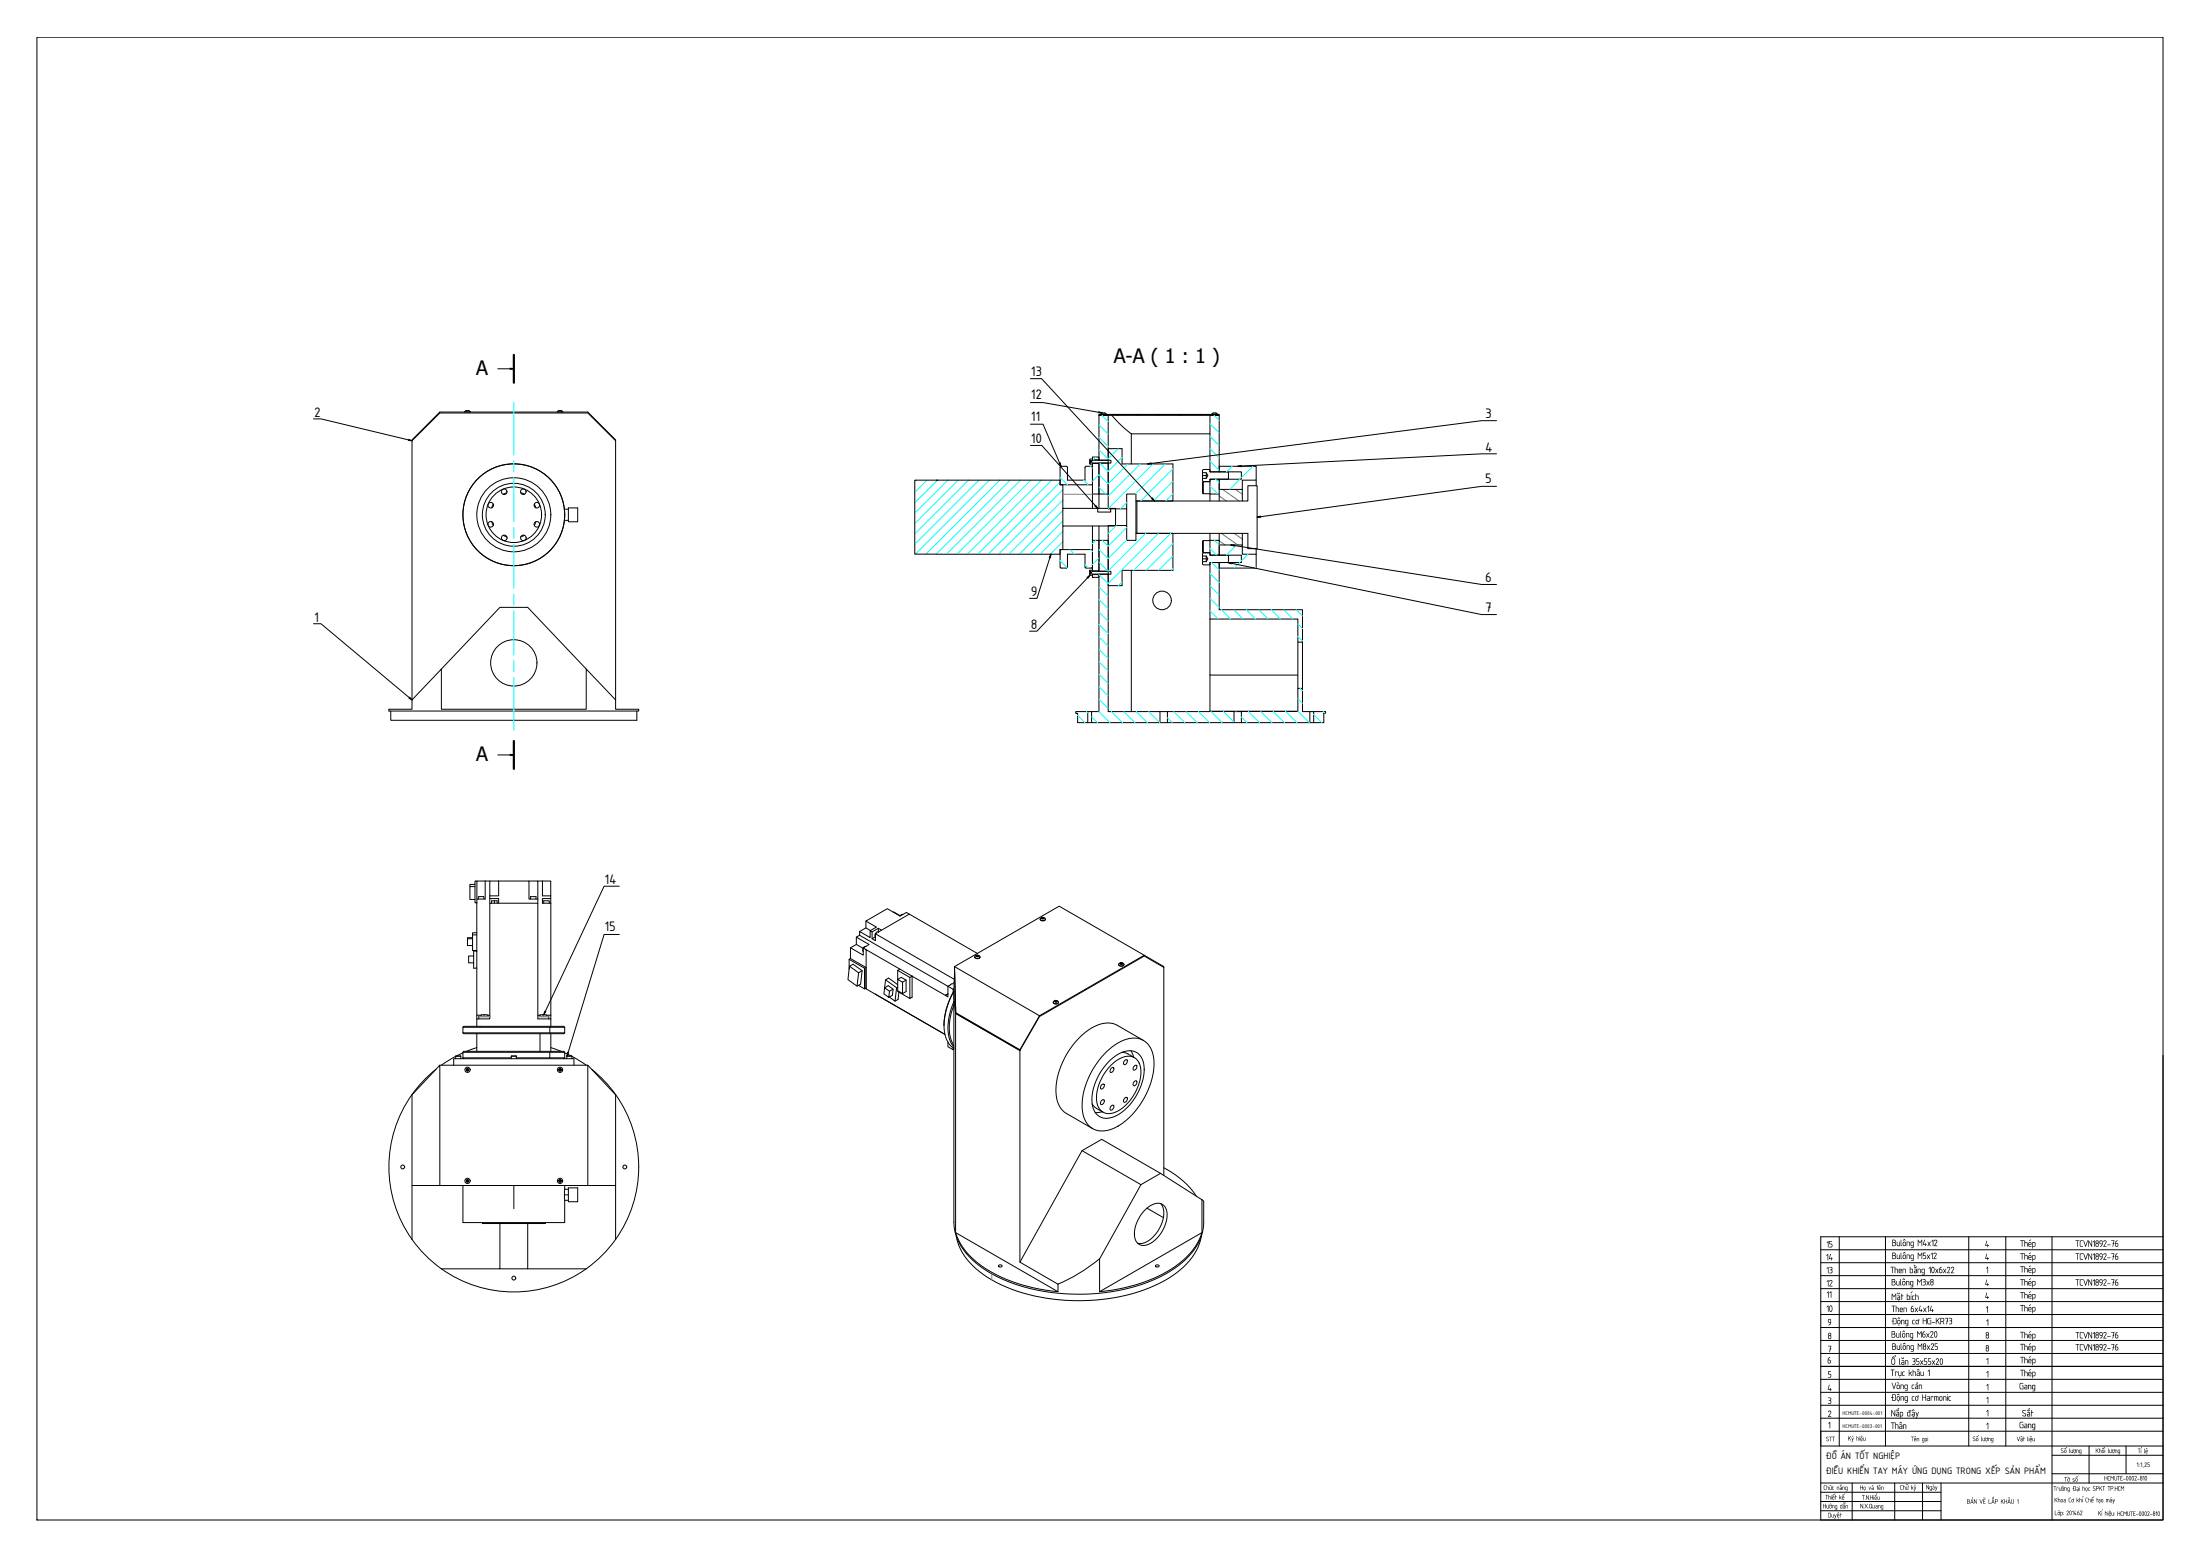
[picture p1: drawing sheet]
<svg xmlns="http://www.w3.org/2000/svg" width="1189mm" height="841mm" viewBox="0 0 1189 841" stroke-linecap="round" stroke-linejoin="round" font-family="sans-serif">
<g fill="none" stroke="#000" stroke-width=".54">
<path d="M20 20h1149v801h-1149zM269 199h9M276 199h2l-2 1M557 205h6l61 66M557 217h7l32 6M169 226h4l50 12M221 237l2 1h-2M223 238l15-15h80l15 15M223 238v140l-50-41h-4M251 222a1.9 1.9 0 0 1 3 0M251 222h3M251 222v1"/>
<path d="M254 222v1M301 222a1.9 1.9 0 0 1 3 0M301 222h3M301 222v1M304 222v1M333 238v140M557 229h7l9 23M594 222l2 1h-2M809 227h-8l-181 24M557 241h6l30 34v2h7v-2M573 250v2l-1-2M622 250l-2 1h2"/>
<path d="M671 251l-2 1h2M809 245l-140 7M267 272l-1 2M274 266l-2 1M281 266l2 1M289 272l1 2M305 275h2M307 274h5v8h-5zM574 275v9M592 273l1 2-1-2M623 269l1 2-2-2M681 279h-2h2"/>
<path d="M809 263h-8l-122 16M266 282l1 2M272 289l2 1M283 289l-2 1M290 282l-1 2M305 281h2M568 299l-8 24h-4M665 294l136 22h8M667 294h-2l2 1M567 301l1-2v2M587 312l2-1-1 1M589 311l-29 30h-4"/>
<path d="M664 304l137 28h8M666 304h-2l1 1M221 377l2 1-2-1M239 361l31-33h15l32 33M210 383h13v-5l16-17v22h78v-22l16 17v5h12v1h-135zM211 384v5h133v-5M269 408h9M276 407l2 1h-2M257 479h-3v7h3M257 478h-3v1M258 476h-1v12h1M262 476v10h-4v28"/>
<path d="M262 476h-4v10M262 476h3M269 476v8h-4M269 476h17v10h5M269 476h-4v8M286 476h5v10M291 476h2M293 476h5v8M293 476v8h5M335 479h-9l-32 69M259 486v-2h3v2M265 485h4v3"/>
<path d="M265 484v4M266 488v-1h1v1M267 487h2v1M287 486v-2h3v2M291 486v2M294 488v-1h3v1M298 484v1h-5v3h5M298 485v65M468 498v3M483 493l3 2M488 494l-2 1M491 494l-1-1-4 2-7-4-11 7 6 3-4 2"/>
<path d="M562 496a1.5 1.5 0 0 0 2 1 1.5 1.5 0 0 0 1-1M562 496h1a1.1 1.1 0 0 1 2 0 1.1 1.1 0 0 1 0 1 1.1 1.1 0 0 1-2 0h-1zM563 496h1zM563 496h.1M563 496h1h-1M564 496h.1M255 505v8h3M255 507h-2v4h2M255 507h-2M256 514h2v9h-2zM256 516h-3v4h3M258 504h-3v1h3"/>
<path d="M335 505h-9l-20 65M459 518l8 5M460 518h-1v6M463 506v4l3 2M463 510l-3 2M465 505v-2l5 3v-3h1v4l2 1v-4v2l-2 1M466 514v-2v4l-6-4v6l8 5v11h-1v-11h1M468 511l-1 1M468 513l-2-1 4-2-7-4 2-1 47 28M470 503l-2-2-3 2M475 501v2l-2 1M476 502l-1-1-4 2"/>
<path d="M527 517a1.5 1.5 0 0 0 1 1 1.5 1.5 0 0 0 2-1M527 516h1a1.1 1.1 0 0 1 1 0 1.1 1.1 0 0 1 0 2 1.1 1.1 0 0 1-1 0zM528 516h1zM528 517h.1M528 516v1M528 516l1 1M528 515l-37-21-18 10 43 25M529 516v1M618 516l-46-27-56 33v25M258 523v25h2M459 522l-1 7 5 4 1-8M464 532l3 2"/>
<path d="M466 524l-2 1-5-3 2-1 5 3-1 8-2 1M468 534h.1M478 534l1-5 6 5-1 7-3-2M478 534l2-2 3 2-1 4-2 1M478 534l3 1-1 4-2-2zM479 529l1-1 5 4M483 534l-2 1M485 524l1-1 7 4-1 1v11h1v-12l19 11v-5M485 535l7 4M485 529l2-1 3 1v7l-2 1M485 529l3 2v6l-3-2zM485 524l7 4"/>
<path d="M485 524v5M485 533v1M486 536l-1 4-1 1M486 523l-18-10v21l43 25-38-22M490 529l-2 2M512 533l3 1v2M512 537l-1 1 1-1M514 532h-1M515 531h-1M515 535v125a32 32 0 0 0 17 25 103 103 0 0 0 78 11 59 59 0 0 0 37-23l2-4 1-6v-14v-1M515 535a33 33 0 0 0-3 27l1 2 2 2M515 535a38 38 0 0 0-5 19"/>
<path d="M515 534h.1M516 531l-4 2M516 522l46 27-11 18-35-20zM516 526v11v10M605 521a1.5 1.5 0 0 0 2 1M605 521l1-1a1.1 1.1 0 0 1 1 0 1.1 1.1 0 0 1 0 2 1.1 1.1 0 0 1-1 0l-1-1zM605 520l2 1zM606 521h.1M606 520v1M607 521v1M629 523l-11-7-56 33M250 558h55"/>
<path d="M250 555v3M250 555l1-1h54v1M250 558h1h54M250 555h47M258 554v-4h7v-62h26v62h7v4M258 548v2M258 558v10M260 548l-1 1v1M261 548h-1M261 548h1M262 548h1M263 548l2 1"/>
<path d="M263 548h2M265 549h.1M291 548h1M292 558v10M292 548l-1 1M293 548h-1M294 548h-1M294 548h4M294 548h.1M294 546v2l1-2M295 548l2 1v1M298 558v10"/>
<path d="M305 555h-8v3M305 555v3M515 543a25 25 0 0 0 0 22M515 541a25 25 0 0 0 0 25M516 547v119a42 42 0 0 0 24 24 98 98 0 0 0 32 8v-4M516 547l35 20 11-18 56-33 11 7v112M516 547l35 20M569 541a1.6 1.6 0 0 0 3 1M569 541l1-1a1.1 1.1 0 0 1 2 1 1.1 1.1 0 0 1 0 1 1.1 1.1 0 0 1-2 0h-1v-1M570 541h1zM570 541h.1M570 541h1"/>
<path d="M571 541h-1M571 541h.1M572 542h.1M236 578l-7 6-6 7M238 575v65h-15v-49zM238 575h80v65h-80M245 575v-3h65v3M246 571l3-1v2M246 571h3M246 571v1M246 571l-7 4M250 569l-3 1"/>
<path d="M250 568h55M250 568v3M250 568h1h54M250 571l1 1M250 571h26M252 577l1 1h-1zM258 566l-6 2M276 571h3M279 571l-3-1v2M279 571v1M279 571h26M297 568v3"/>
<path d="M298 566l5 2M302 577l1 1h-1zM305 569l4 1M305 568v3M305 571v1M306 571h3M306 570v2M306 570l3 1M307 568l-1 2 1-1M309 571l8 4M309 571v1M318 575l15 16v49h-15"/>
<path d="M320 578l7 6 6 7M512 563v2l3 2v-1M515 567h.1M551 567v115l21 12M551 567h.1M598 568a19 19 0 0 1 19-6 14 14 0 0 1 6 15 41 41 0 0 1-23 33 11 11 0 0 1-15-10 42 42 0 0 1 13-32zM600 573a12 12 0 0 1 15-4 17 17 0 0 1 1 19 24 24 0 0 1-18 16 9 9 0 0 1-8-11 32 32 0 0 1 10-20zM600 576a11 11 0 0 1 14-4 14 14 0 0 1 1 15 21 21 0 0 1-16 15 8 8 0 0 1-6-12 29 29 0 0 1 7-14zM600 577h1a1.3 1.3 0 0 1 1 1 1.3 1.3 0 0 1-2 1zM606 568l3 1 4 2M608 573v-1a1.2 1.2 0 0 1 1 2 1.2 1.2 0 0 1-2 0zM611 568l2 3"/>
<path d="M613 576l1-1a1.3 1.3 0 0 1 0 2 1.3 1.3 0 0 1-2 1zM618 562l-14-8a16 16 0 0 0-17 3 41 41 0 0 0-16 36 11 11 0 0 0 5 8l14 9M1169 570v251h-185v-48h185M223 591h.1M223 591a67 67 0 0 0 16 94M333 591a68 68 0 0 1-16 94M333 591h.1M590 596l2 3M593 599l3 2M595 586h1a1.2 1.2 0 0 1 0 1 1.2 1.2 0 0 1-1 1zM595 594h1a1.3 1.3 0 0 1 0 2 1.3 1.3 0 0 1-1 0zM600 598l1-1a1.3 1.3 0 0 1 1 2 1.3 1.3 0 0 1-2 0z"/>
<path d="M608 593a1.2 1.2 0 0 1 1 2 1.2 1.2 0 0 1-2 0zM613 584h1a1.3 1.3 0 0 1 0 2 1.3 1.3 0 0 1-2 0zM596 601h-4M252 637l1 1h-1zM302 637l1 1h-1zM585 622l32 18-23 40M617 640l10-6 23 14M627 634l-32-19-10 7-34 60M629 631a46 46 0 0 1 17 15M223 640v30M250 640v20h55v-12M278 640v13"/>
<path d="M305 645h2M305 642v6M305 640v2M305 648h2M305 642h2M307 642h5v7h-5zM333 640v30M619 654a8 8 0 0 1 10-3 13 13 0 0 1-2 16 9 9 0 0 1-12 5 11 11 0 0 1 0-13zM620 653l9 5M627 650a14 14 0 0 1-2 16 11 11 0 0 1-10 6M650 648v18a42 42 0 0 1-24 24 98 98 0 0 1-32 8v-18M261 660v1h34v-1"/>
<path d="M270 661v24h-31M285 661v24h-15M516 666l56 32M517 668a35 35 0 0 0 19 23 104 104 0 0 0 95 0 34 34 0 0 0 18-23M594 680a91 91 0 0 1-22 14M650 666l-56 32M984 675h185M1019 668v113M1064 668v113M1109 668v153M1169 668h-185v113h185M239 685a68 68 0 0 0 78 0"/>
<path d="M285 685h32M540 684a.9 .9 0 0 1 1-1 .9 .9 0 0 1 0 1h-1zM624 684a1.1 1.1 0 0 1 2-1 .9 .9 0 0 1 0 1h-1zM984 696h185M984 689h185M984 682h185M984 717h185M984 710h185M984 703h185M984 738h185M984 731h185M984 724h185"/>
<path d="M984 759h185M984 752h185M984 745h185M984 766h185M1129 781v20M1149 781v15M984 801h185M1001 801v20M1024 801v20M1039 801v20M1049 801v20"/>
<circle cx="265" cy="273" r="1.5"/>
<circle cx="272" cy="266" r="1.5"/>
<circle cx="278" cy="278" r="27"/>
<circle cx="278" cy="278" r="20"/>
<circle cx="278" cy="278" r="17"/>
<circle cx="278" cy="278" r="15"/>
<circle cx="283" cy="266" r="1.5"/>
<circle cx="290" cy="273" r="1.5"/>
<circle cx="265" cy="283" r="1.5"/>
<circle cx="272" cy="291" r="1.5"/>
<circle cx="283" cy="291" r="1.5"/>
<circle cx="290" cy="283" r="1.5"/>
<circle cx="278" cy="358" r="13"/>
<circle cx="563" cy="496" r=".6"/>
<circle cx="528" cy="516" r=".6"/>
<circle cx="606" cy="521" r=".6"/>
<circle cx="570" cy="541" r=".6"/>
<circle cx="253" cy="578" r="1.4"/>
<circle cx="253" cy="578" r=".7"/>
<circle cx="253" cy="578" r=".5"/>
<circle cx="303" cy="578" r="1.4"/>
<circle cx="303" cy="578" r=".7"/>
<circle cx="303" cy="578" r=".5"/>
<circle cx="218" cy="630" r="1"/>
<circle cx="253" cy="638" r="1.4"/>
<circle cx="253" cy="638" r=".7"/>
<circle cx="253" cy="638" r=".5"/>
<circle cx="303" cy="638" r="1.4"/>
<circle cx="303" cy="638" r=".7"/>
<circle cx="303" cy="638" r=".5"/>
<circle cx="338" cy="630" r="1"/>
<circle cx="278" cy="690" r="1"/>
</g>
<g fill="#000" stroke="#000" stroke-width=".54">
<circle cx="475" cy="503" r=".1"/>
<circle cx="473" cy="537" r=".1"/>
<circle cx="493" cy="527" r=".1"/>
<circle cx="260" cy="548" r=".1"/>
</g>
<path d="M474 504h.1M512 535v1M515 531l-1 1M259 549h6M291 549h6M291 549h5M536 688v3" fill="none" stroke="#808080" stroke-width=".54"/>
<!-- layer: 0 -->
<g fill="none" stroke="#000" stroke-width=".54">
<path d="M594 224h5v25h-5zM594 224h65h-65zM595 224l1-1h1l1 1M595 224h.1M595 224h3M598 224h.1M601 224l5 6 5 4M604 224h.1M611 234v17M611 234h43M615 224h.1M626 224h.1"/>
<path d="M638 224h-1M649 224h-1M654 224h5v31h-5zM655 224l1-1h1l1 1M655 224h.1M655 224h3M658 224h.1M494 259h79v3h1v13h29v9h-29v13h-1v2h-79zM573 252h3h1v7h9v-7h1h3v10h-17v-10zM589 249h.1M589 249h1M589 250h.1"/>
<path d="M590 249v1M590 249h-1v1M590 249h.1M590 249v-1h-1v1M590 250h4v17h-4zM590 247h4v1h-4zM590 249h10v1h-10v1h-1v-1l1-1M594 250h5v17h-5zM594 249h.1M594 250h.1M599 242h7v9h28v20h-20v-4h-5v8h-10zM650 254h4v1h10v4h-10v1h-4v-2h2l1-1-1-2h-2z"/>
<path d="M650 255v2M652 255v3M652 257h-2v1M659 252h20v7h-8v5h-12v-5h12v-4h-12zM679 259v3M590 267v8M594 267v8M609 275v9M614 271v17M614 271h60v-9h5v34h-5v-8h-60zM650 260v6l4 1M650 260h4"/>
<path d="M650 260v7M654 267h5v4M654 267v-8h5v8M654 267v4M671 264v7M573 297h17v9v1h-3l-1-1v-7h-9v7l-1 1h-3v-1zM590 292h4v16h-4zM590 284v8M594 292h5v17h-5zM594 284v8M599 284h10v8h5v-4h20v20h-28v8h-7zM650 299h4v1h10v4h-10v1h-4v-2h2l1-1-1-2h-2z"/>
<path d="M650 292v6l4 1M650 292h4M650 292v7M654 292v8h5v-8M654 288v4M654 292h5M659 294h12v5h8v8h-20v-3h12v-4h-12zM659 288v4M671 288v6M679 296v3M589 310v1h1v-1M589 309h1"/>
<path d="M589 310h1M590 309v1M590 309h-1v1M590 309h.1M590 309v-1h-1v1M590 310h4v2h-4zM590 310h.1M590 309h10v1h-10M594 310h5v74h28v6h-37v-6h4zM594 309h.1M594 310h.1M611 308v76"/>
<path d="M650 300v2M652 300v3M652 302h-2v1M654 304h5v25h45v18h-3v-13h-47zM654 334v31h47M701 347v25M704 347v37h4v6M654 365v19h-23M704 372h-3v12h-47h47M581 384h7v6h-6v-5h-1zM588 384h2M588 390h2"/>
<path d="M627 384h4v6h-4M631 390h77M667 390v-6h4v6M708 384h2v6h-2M710 384h6v1h-1v5h-5"/>
<circle cx="628" cy="324" r="5"/>
</g>
<path d="M659 268l4 3M661 264l9 7M668 264l3 3M659 292l3 2M660 288l9 6M667 288l4 3" fill="none" stroke="#58ba48" stroke-width=".54"/>
<g fill="none" stroke="#0ff" stroke-width=".54">
<path d="M278 217v29M594 236l5 5M594 229l5 5M595 224l4 4M654 236l5 5M654 229l5 5M656 224l3 3M278 249v6M278 258v24M495 259l-1 1M501 259l-7 7M507 259l-13 13"/>
<path d="M512 259l-18 18M518 259l-24 24M523 259l-29 29M529 259l-35 35M535 259l-40 40M540 259l-40 40M546 259l-40 40M551 259l-40 40M557 259l-40 40M563 259l-40 40M568 259l-40 40M573 258l4 4"/>
<path d="M586 259l2 3M589 252l1 1M590 260l4-4 5 5M592 247l-1 1M594 243l5 5M594 250l5 5M604 242l-5 6M606 247l-7 8M610 251l-11 10M616 251l-17 17M623 251l-24 24M630 251l-17 16"/>
<path d="M634 253l-18 18M634 260l-11 11M654 249l5 5M654 242l5 5M657 259l2 2M666 252l-3 3M670 259l-5 5M677 252l-6 6M573 260l-39 39M574 265l-34 34M574 270l-29 29M574 276l-23 23"/>
<path d="M594 263l4 4M609 271l-4 4M634 267l-4 4M654 263l4 4M278 285v6M278 294v24M574 281l-18 18M574 287l-12 12M574 293l-6 6M578 297l3 2M589 297l1 1M592 292l-2 2"/>
<path d="M594 297l5 5M603 284l-4 4M609 285l-10 10-3-3M609 292l-10 10M619 288l-20 20M626 288l-27 27M633 288l-20 20M634 294l-15 14M654 296l3 4M656 292l3 2M668 294l-5 6M674 299l-3 4"/>
<path d="M573 303l4 4M586 305l2 2M594 301l-4 4M594 317l5 5M594 310l5 5M594 304l5 5M606 314l-2 2M634 300l-8 8M634 307l-1 1M654 316l5 5M654 310l5 5M655 304l4 4"/>
<path d="M670 304l-3 3M679 306l-1 1M278 321v6M278 330v24M594 324l5 5M594 337l5 5M594 331l5 5M654 330l4 4M654 323l5 5M660 329l5 5M667 329l5 5M673 329l5 5"/>
<path d="M680 329l5 5M687 329l5 5M694 329l5 5M700 329l4 4M701 337l3 2M278 357v6M594 351l5 5M594 357l5 5M594 344l5 5M701 344l3 2M278 366v28M594 378l5 5"/>
<path d="M594 371l5 5M594 364l5 5M701 377l3 3M703 372l1 1M582 386l4 4M587 384l1 1M590 387l3 3M594 384l6 6M601 384l6 6M607 384l6 6M614 384l6 6M621 384l6 6"/>
<path d="M631 388l2 2M634 384l6 6M641 384l6 6M648 384l6 6M654 384l6 6M661 384l6 6M668 384h.1M671 387l3 3M675 384l6 6M681 384l6 6M688 384l6 6M695 384l6 6"/>
<path d="M701 384l7 6M710 386l4 4M715 384l1 1"/>
</g>
<!-- layer: 0 -->
<circle cx="506" cy="259" r=".1" fill="#000" stroke="#000" stroke-width=".54"/>
<path d="M574 267h16" fill="none" stroke="#808080" stroke-width=".54"/>
<path d="M278 192v15M278 400v15" fill="none" stroke="#000" stroke-width="1.2"/>
<!-- layer: Nhap -->
<path d="M1109 796h60M1109 786h60M984 806h65M984 811h65M984 816h65" fill="none" stroke="#000" stroke-width=".54"/>
<path d="M994 668v113M1084 668v113" fill="none" stroke="#000" stroke-width=".54"/>
<g fill="#000">
<path d="M1039 677h2h-1v1l1 1-1 1h-1l2-1-1-1h-1zM1040 670v2l1-1v1v1l-1-1h-1zM1041 678l1 1 1-1-1 1 1 1-1-1-1 1 1-1zM1042 671v1l1-1v1v1l-1-1v1v-1zM1043 677h1v3v-3zM1044 670h1v3l-1-3zM1045 677h1l-1 3h1h-1l1-2v-1h-1zM1045 670h1h1l-1 3h1h-2l2-2-1-1h-1zM1139 679l1 1zM1139 672l1 1zM1141 677h2v2l-1 1v-1v-2zM1141 670h2l-1 3v-1v-2z"/>
<path d="M1035 699v1h2v2l-1-2h-1v2zM1039 691h2v3h-1h-1h1v-1l-1-1 1-1zM1041 692l1 1 1-1-1 1 1 1-1-1-1 1 1-1zM1046 685l1 1 1-1-1 2v1v-1l-1 1v-1zM1050 685l1 1 1-1-1 2 1 1-1-1-1 1 1-1zM1053 684l1 1-1 2 1 1h-2l2-3h-1h-1zM1055 684l1 1-1 2 1 1h-2l2-3h-1h-1zM1139 693l1 1zM1141 691h2l-1 3v-1v-2zM1033 700h2h-1v2h1h-2zM1039 706l1 1 1-1-1 2 1 1-1-1-1 1 1-1zM1041 706l1-1v4v-3z"/>
<path d="M1044 705l-1 3h1v-1l1 1-1 1v-1h-1zM1043 719h1l1 1-1 2 1 1-2-1 1-2v-1l-1 1zM1046 712v2l2-2-1 1 1 2-1-1-1 1zM1051 712h2v2l-1 1v-1v-2zM1053 712h1h1v3h-1h-1h2l-1-1v-1h1zM1042 734h1h-1v1l2 1-1 1h-1l1-1-1-1zM1041 720l1 1 1-1-1 1 1 1h-1h-1l1-1zM1041 727l1 1 1-1-1 1 1 1-1-1-1 1 1-1zM1044 726h1l-1 3h1h-2l2-2-1-1h-1zM1044 735l1 1 1-1-1 1 1 1-1-1-1 1 1-1zM1046 726h1h-1v1l1 1v1h-1l1-1v-1h-1zM1046 734h1h1l-1 3h1h-2l1-2v-1l-1 1z"/>
<path d="M1139 728l1 1zM1139 722h1zM1141 726h2l-1 3v-1v-2zM1141 720h2v1l-1 2v-2v-1zM1037 748h2v2l-1-2h-1v2zM1038 741v2h1l1-2-1 2h-1zM1042 741l1-1v3l-1-3zM1045 754h2l1 3-1-2-1 2v-2h-1v2zM1050 754l2 1v2l-1-2h-1v2zM1053 755l1-1-1 1v1l1 1-1-1zM990 776h2h-1v3v-3zM999 776v1l1-1v1v1l-1-1v1z"/>
<path d="M1003 776h1v1v1v-1l-1 1zM1005 777v1zM1007 777v1h1v-1v1h-1zM1028 769l2 1v2v-2h-1l-1 2zM1035 763l1 1 1-1-1 3h-1l1-1zM1042 777v1zM1071 777l1 1v-2h1v2h-1zM1074 777h2v1l-1-1-1 1zM1096 776v2zM1098 777l1 1 1-1v1h-2zM1119 783v1l1 1v-2h1l-1 2h-1zM1120 799h1h-1l1 1h-1h1z"/>
<path d="M1122 783h1v2v-2h-1v2zM1137 797l1 1h1v-1v3v-2h-1l-1 2zM1139 782l1 3zM1139 797h1l-1 1v1l1 1-1-1zM1140 783v2h1v-2v2h-1zM1141 797v1l1-1v3v-2l-1 1v-1v2zM1143 783h1v2v-2h-1v2zM1143 797v2h1v-2v3l-1-1zM1144 797h2l-1 1v2v-2zM1146 797h1l-1 1h1h-1v1l1 1h-1zM1147 799h2zM1154 797l1 1-1 1 1 1h-2l1-2h-1z"/>
<path d="M1155 799h1zM1158 798l1-1v3l-1-2zM1159 783v2zM992 807l1 1-1 2zM993 803h1v2l-1-2v2zM994 807v2l1-1v1v1l-1-1v1zM995 817v1v2zM996 803h1v2l-1-2v2zM997 813h2v2l-1-2-1 2zM1006 808h2h-1v2v-2zM1008 808l2 1v-1v2l-1-2-1 2zM1011 808v1h1v-1v2v-1h-1v1z"/>
<path d="M1012 813v2h1v-2v2h-1zM1014 802l1 1-1 2zM1015 813h1v2v-2h-1v2zM1014 808l1 2 1-2v2h-1zM1017 803h1v2l-1-2v2zM1033 802v2l1-1-1 1 1 1-1-1v1zM1034 803l1 1v-1v2h-1h1zM1046 803v1l1-1-1 2v-1zM1081 810l1 1 1-1-1 1 1 1-1-1-1 1zM1083 810v1h1l1-1v2l-1-1h-1v1zM1087 810v2h1v-2v2h-1zM1090 810h1v2l-1-2z"/>
<path d="M1120 816v2v-2zM1121 816v2l1-1v1h-1zM1124 816h1l-1 2h1h-1l1-1zM1127 809h1h-1v2l1 1-1-1zM1129 809l1 1v2l-1-2v1zM1129 804v1h-1zM1131 803h1h-1l1 1v1h-1h1l-1-1zM1133 809l1 1h-1v2zM1134 816v1l1-1v1v2v-2l-1 2zM1135 803v1l1-1-1 1 1 1-1-1v1zM1136 803h2h-1v2v-2zM1138 816l1 1v2l-1-2-1 2z"/>
<path d="M1138 810h2v1v-1l-1 2v-2h-1v2zM1139 803h1v2v-2zM1139 817v2zM1142 810v1l1-1-1 2v-1zM1141 817v1h1v-1v2l-1-1zM1143 803v1h1v-1v2v-1h-1v1zM1144 816v1h1l1-1v3l-1-1h-1v1zM1145 803h1h-1v2h1h-1zM1146 817l1-1-1 1v1l1 1-1-1zM1146 803l1 1 1-1v2v-2l-1 1-1-1v2zM1148 816v1l1-1v3v-2l-1 1v-1v2zM1150 816v3l1-3v3l-1-1z"/>
<path d="M1151 816h2l-1 1v2v-2zM1153 816h1l-1 1h1l-1 1v1h1h-1zM1154 818h2zM1161 817h1l-1 2h1h-2l1-2h-1zM1162 818h1zM1164 817h1l-1 2h-1zM1165 817l1-1v3l-1-2z"/>
<path d="M1098 678l2 1v1h-1l-1 1zM1099 678v2l1-1z"/>
<path d="M1098 671h1l1 1v1h-1l-1 1zM1099 671v2l1-2z"/>
<path d="M1143 679v1h1v-1zM1143 678l1-1-1 1 2 1-1 1h-1z"/>
<path d="M1143 672v1h1v-1zM1143 671l1-1-1 1 2 1-1 1h-1z"/>
<path d="M1033 700v2zM1033 698h1zM1032 699a.5 .5 0 0 1 1 0 .5 .5 0 0 1-1 0z"/>
<path d="M1043 693a1 1 0 0 0 2 0 1 1 0 0 0-2 0zM1043 691h1h1v3h-1h-1zM1043 692a1 1 0 0 0 2 0 1 1 0 0 0-2 0z"/>
<path d="M1048 686v1h1v-1zM1048 685l1-1-1 2h2l-1 2-1-1z"/>
<path d="M1098 699l2 1v1h-1l-1 1zM1099 699v2l1-1z"/>
<path d="M1098 692l2 1v1h-1l-1 1zM1099 692v2l1-2z"/>
<path d="M1098 685h2v2h-1l-1 1zM1099 685v2l1-1z"/>
<path d="M1143 693v1h1v-1zM1143 691h1l-1 1 2 1-1 1h-1z"/>
<path d="M1049 712h2l-1 2 1 1-1-1h-1v1zM1049 712v2l1-1z"/>
<path d="M1098 706h2v2h-1l-1 1zM1099 706v2l1-1z"/>
<path d="M1046 719v2v1l1-1zM1046 719l1 1v2l-1 1-1-1z"/>
<path d="M1049 734v2v1l1-2zM1049 734l1 1v1l-1 1-1-1z"/>
<path d="M1098 734l2 1v1h-1l-1 1zM1099 734v2l1-2z"/>
<path d="M1098 727h1l1 1v1h-1l-1 1zM1099 727v2l1-1z"/>
<path d="M1098 720l2 1v2h-1l-1 1zM1099 721v2l1-2z"/>
<path d="M1143 728v1h1v-1zM1143 727l1-1-1 1 2 1-1 1h-1z"/>
<path d="M1143 721v1l1 1v-1zM1143 720h1l-1 1h2l-1 2-1-1z"/>
<path d="M1035 748h1v2h-1v-1h1zM1035 749v1h1v-1zM1035 747a.5 .5 0 0 1 1 0 .5 .5 0 0 1-1 0z"/>
<path d="M1036 741h1v2h-1v-1h1zM1036 742v1h1v-1zM1036 740l1-1v1z"/>
<path d="M1048 755a1.1 1.1 0 0 1 2 0 1.1 1.1 0 0 1-2 0zM1049 755l-1 1h1v-1z"/>
<path d="M1052 754v3zM1052 753a.5 .5 0 0 1 1 0 .5 .5 0 0 1-1 0z"/>
<path d="M1098 741h2v2h-1l-1 1zM1099 741v2l1-1z"/>
<path d="M1098 748h2v3l-1 1-1-1h1v-1h-1zM1099 748l-1 2h1v-2z"/>
<path d="M1001 777v1l1-1-1 2v-1zM1001 776v-1z"/>
<path d="M1005 777h1h1l-1 1h1h-2zM1005 776l1-1v1z"/>
<path d="M1033 763h2v2h-2v-1h1v-1zM1033 764v1h1v-1zM1033 762l1-1 1 1z"/>
<path d="M1039 777h1v2h-1h1l-1-1zM1039 777v1h1v-1z"/>
<path d="M1040 778a1 1 0 0 1 2 0 1 1 0 0 1-2 0zM1041 777l-1 1h1v-1z"/>
<path d="M1073 779a.5 .5 0 0 1 1 0 .5 .5 0 0 1-1 0zM1073 777v1h1v-1zM1073 777h1v1h-1z"/>
<path d="M1076 777h1v2h-1l1-1h-1zM1076 777v1h1v-1z"/>
<path d="M1096 777l1 1zM1096 776a.5 .5 0 0 1 1 0 .5 .5 0 0 1-1 0z"/>
<path d="M1097 777h1zM1097 777h1v1h-1h1h-1zM1097 776h1h-1zM1097 779a.5 .5 0 0 1 1 0 .5 .5 0 0 1-1 0z"/>
<path d="M1098 769h2v3l-1 1-1-1h1v-1h-1zM1099 769l-1 2h1v-2z"/>
<path d="M1121 783v2l1-1zM1121 783h1v2h-1z"/>
<path d="M1121 799a1 1 0 0 1 2 0 1 1 0 0 1-2 0zM1122 799v1v-1zM1122 798h1zM1122 798l1-1z"/>
<path d="M1124 783h1v3h-1l1-1h-1zM1124 783v2h1v-2z"/>
<path d="M1142 783v2v-1zM1142 783h1l-1 2h-1z"/>
<path d="M1145 783h1l-1 3v-1h-1zM1145 783v1v1v-2z"/>
<path d="M1149 798l1 1v-1zM1149 797h1v1v2l-1-1z"/>
<path d="M1151 798v1v-1zM1151 797l1 1-1 2-1-1z"/>
<path d="M1152 798l1 1v-1zM1152 797h1v1v2l-1-1z"/>
<path d="M1157 799a.5 .5 0 0 0 1 0 .5 .5 0 0 0-1 0zM1157 798h1l-1 2-1-1z"/>
<path d="M1160 798v1v-1zM1159 797l1 1v2l-1-1z"/>
<path d="M1160 783h1v1l-1 1h1h-1zM1160 783v-1l1 1z"/>
<path d="M993 818l1 1zM993 818h1v1h-1l1 1-1-1zM993 817h1zM993 820a.5 .5 0 0 1 1 0 .5 .5 0 0 1-1 0z"/>
<path d="M994 813l2-1v3h-2zM995 813v1v1v-2z"/>
<path d="M994 803h1v2h-1v-1h1zM994 804l1 1v-1zM994 802h1v1z"/>
<path d="M995 808l2 1h-1l1 1h-2zM996 808v-1v1zM996 807h1z"/>
<path d="M996 813h1v2h-1v-1h1zM996 814l1 1v-1zM996 812h1v1zM996 812h1z"/>
<path d="M997 803h1v3l-1-1h1l-1-1zM998 803l-1 1 1 1v-2z"/>
<path d="M1011 803h1v2l-1-1h1zM1012 804v1zM1012 802v1z"/>
<path d="M1012 808l1 2zM1012 808a.5 .5 0 0 1 1 0 .5 .5 0 0 1-1 0z"/>
<path d="M1013 809h1zM1013 809h1l-1 1h1h-1zM1013 808l1-1v1zM1014 807v1z"/>
<path d="M1014 813h1v2h-1v-1zM1014 814v1v-1z"/>
<path d="M1015 803l1 1zM1015 803h1v1h-1l1 1h-1zM1015 802h1v1z"/>
<path d="M1016 813h2l-1 2zM1017 813v1v1v-2z"/>
<path d="M1077 810v1zM1077 810l1 2h-1h-1zM1077 809a.5 .5 0 0 1 1 0 .5 .5 0 0 1-1 0zM1077 809l1-1z"/>
<path d="M1078 810h2l-1 1h-1v1zM1078 810v1h1v-1z"/>
<path d="M1086 810l-1 1h1zM1086 810v2h-1zM1085 809h1z"/>
<path d="M1119 816v2v-1zM1119 816v1v1h-1z"/>
<path d="M1123 817v1l1-1zM1123 816h1l-1 1h1l-1 1z"/>
<path d="M1125 810v2zM1125 809l1-1z"/>
<path d="M1130 810h1zM1130 810h1v1h-1l1 1-1-1zM1131 809h-1zM1131 809l1-1z"/>
<path d="M1133 803h1v1h-1v1zM1133 803v1h1v-1z"/>
<path d="M1134 810h1v1h-1l1-1zM1134 811h1zM1134 812a.5 .5 0 0 1 1 0 .5 .5 0 0 1-1 0z"/>
<path d="M1135 811a1 1 0 0 1 2 0 1 1 0 0 1-2 0zM1136 810v1v-1z"/>
<path d="M1136 817v2zM1136 816v-1z"/>
<path d="M1140 817v1h1zM1140 817h1v1h-1l1 1-1-1zM1140 816h1z"/>
<path d="M1140 810h1v1h-1l1-1zM1140 811h1zM1140 809h1z"/>
<path d="M1141 803h1v1h-1v1zM1141 803v1h1v-1z"/>
<path d="M1156 817l1 2v-1zM1156 817h1v2l-1-1z"/>
<path d="M1158 817v2v-2zM1158 817h1l-1 2-1-1z"/>
<path d="M1159 817l1 2v-2zM1159 817h1v2l-1-1z"/>
<path d="M1166 817l1 2v-2zM1166 817h1v2l-1-1z"/>
<circle cx="1142" cy="805" r=".2"/>
</g>
<g font-size="10.7">
<text x="602" y="196">A-A ( 1 : 1 )</text>
<text x="257" y="203">A</text>
<text x="257" y="411">A</text>
</g>
<g font-size="8">
<text x="557" y="203">13</text>
<text x="557" y="216">12</text>
<text x="170" y="225">2</text>
<text x="557" y="228">11</text>
<text x="803" y="226">3</text>
<text x="557" y="239">10</text>
<text x="803" y="244">4</text>
<text x="803" y="261">5</text>
<text x="803" y="314">6</text>
<text x="557" y="322">9</text>
<text x="170" y="336">1</text>
<text x="803" y="331">7</text>
<text x="557" y="340">8</text>
<text x="327" y="477">14</text>
<text x="327" y="503">15</text>
</g>
<g font-size="5.4">
<text x="987" y="674">15</text>
<text x="1022" y="673">Bulông M4x12</text>
<text x="1072" y="674">4</text>
<text x="1091" y="673">Thép</text>
<text x="1121" y="673">TCVN1892-76</text>
<text x="987" y="681">14</text>
<text x="1022" y="680">Bulông M5x12</text>
<text x="1072" y="681">4</text>
<text x="1091" y="680">Thép</text>
<text x="1121" y="680">TCVN1892-76</text>
<text x="987" y="688">13</text>
<text x="1021" y="688">Then bằng 10x6x22</text>
<text x="1073" y="688">1</text>
<text x="1091" y="687">Thép</text>
<text x="987" y="695">12</text>
<text x="1022" y="694">Bulông M3x8</text>
<text x="1072" y="695">4</text>
<text x="1091" y="694">Thép</text>
<text x="1121" y="694">TCVN1892-76</text>
<text x="987" y="701">11</text>
<text x="1072" y="702">4</text>
<text x="1091" y="701">Thép</text>
<text x="1022" y="702">Mặt bích</text>
<text x="987" y="709">10</text>
<text x="1022" y="709">Then 6x4x14</text>
<text x="1073" y="709">1</text>
<text x="1091" y="708">Thép</text>
<text x="987" y="716">9</text>
<text x="1022" y="715">Động cơ HG-KR73</text>
<text x="1073" y="716">1</text>
<text x="987" y="723">8</text>
<text x="1022" y="723">Bulông M6x20</text>
<text x="1073" y="723">8</text>
<text x="1091" y="723">Thép</text>
<text x="1121" y="723">TCVN1892-76</text>
<text x="987" y="730">7</text>
<text x="1022" y="729">Bulông M8x25</text>
<text x="1073" y="730">8</text>
<text x="1091" y="729">Thép</text>
<text x="1121" y="729">TCVN1892-76</text>
<text x="987" y="737">6</text>
<text x="1022" y="737">Ổ lăn 35x55x20</text>
<text x="1073" y="737">1</text>
<text x="1091" y="736">Thép</text>
<text x="1022" y="743">Trục khâu 1</text>
<text x="1091" y="743">Thép</text>
<text x="987" y="744">5</text>
<text x="1073" y="744">1</text>
<text x="987" y="751">4</text>
<text x="1022" y="750">Vòng cản</text>
<text x="1073" y="751">1</text>
<text x="1091" y="750">Gang</text>
<text x="987" y="758">3</text>
<text x="1022" y="757">Động cơ Harmonic</text>
<text x="1073" y="758">1</text>
<text x="987" y="765">2</text>
<text x="1022" y="765">Nắp đậy</text>
<text x="1073" y="765">1</text>
<text x="1092" y="765">Sắt</text>
<text x="988" y="772">1</text>
<text x="1022" y="772">Thân</text>
<text x="1073" y="772">1</text>
<text x="1091" y="771">Gang</text>
<text x="987" y="788">ĐỒ ÁN TỐT NGHIỆP</text>
<text x="987" y="796">ĐIỀU KHIỂN TAY MÁY ỨNG DỤNG TRONG XẾP SẢN PHẨM</text>
</g>
<g font-size="3.9">
<text x="987" y="779">STT</text>
<text x="1033" y="778">Tên gọi</text>
<text x="1066" y="778">Số lượng</text>
<text x="1090" y="778">Vật liệu</text>
<text x="1113" y="785">Số lượng</text>
<text x="1132" y="785">Khối lượng</text>
<text x="1155" y="785">Tỉ lệ</text>
<text x="1154" y="792">1:1,25</text>
<text x="1115" y="800">Tờ số</text>
<text x="985" y="805">Chức năng</text>
<text x="986" y="810">Thiết kế</text>
<text x="1005" y="805">Họ và tên</text>
<text x="1027" y="805">Chữ ký</text>
<text x="1041" y="805">Ngày</text>
<text x="1110" y="805">Trường Đại học SPKT TP.HCM</text>
<text x="985" y="815">Hướng dẫn</text>
<text x="1005" y="815">N.X.Quang</text>
<text x="1063" y="812">BẢN VẼ LẮP KHÂU 1</text>
<text x="1110" y="812">Khoa Cơ khí Chế tạo máy</text>
<text x="988" y="820">Duyệt</text>
<text x="1110" y="818">Lớp: 201462</text>
</g>
<g font-size="3.1">
<text x="996" y="764">HCMUTE-0004-001</text>
<text x="996" y="771">HCMUTE-0003-001</text>
</g>
</svg>
